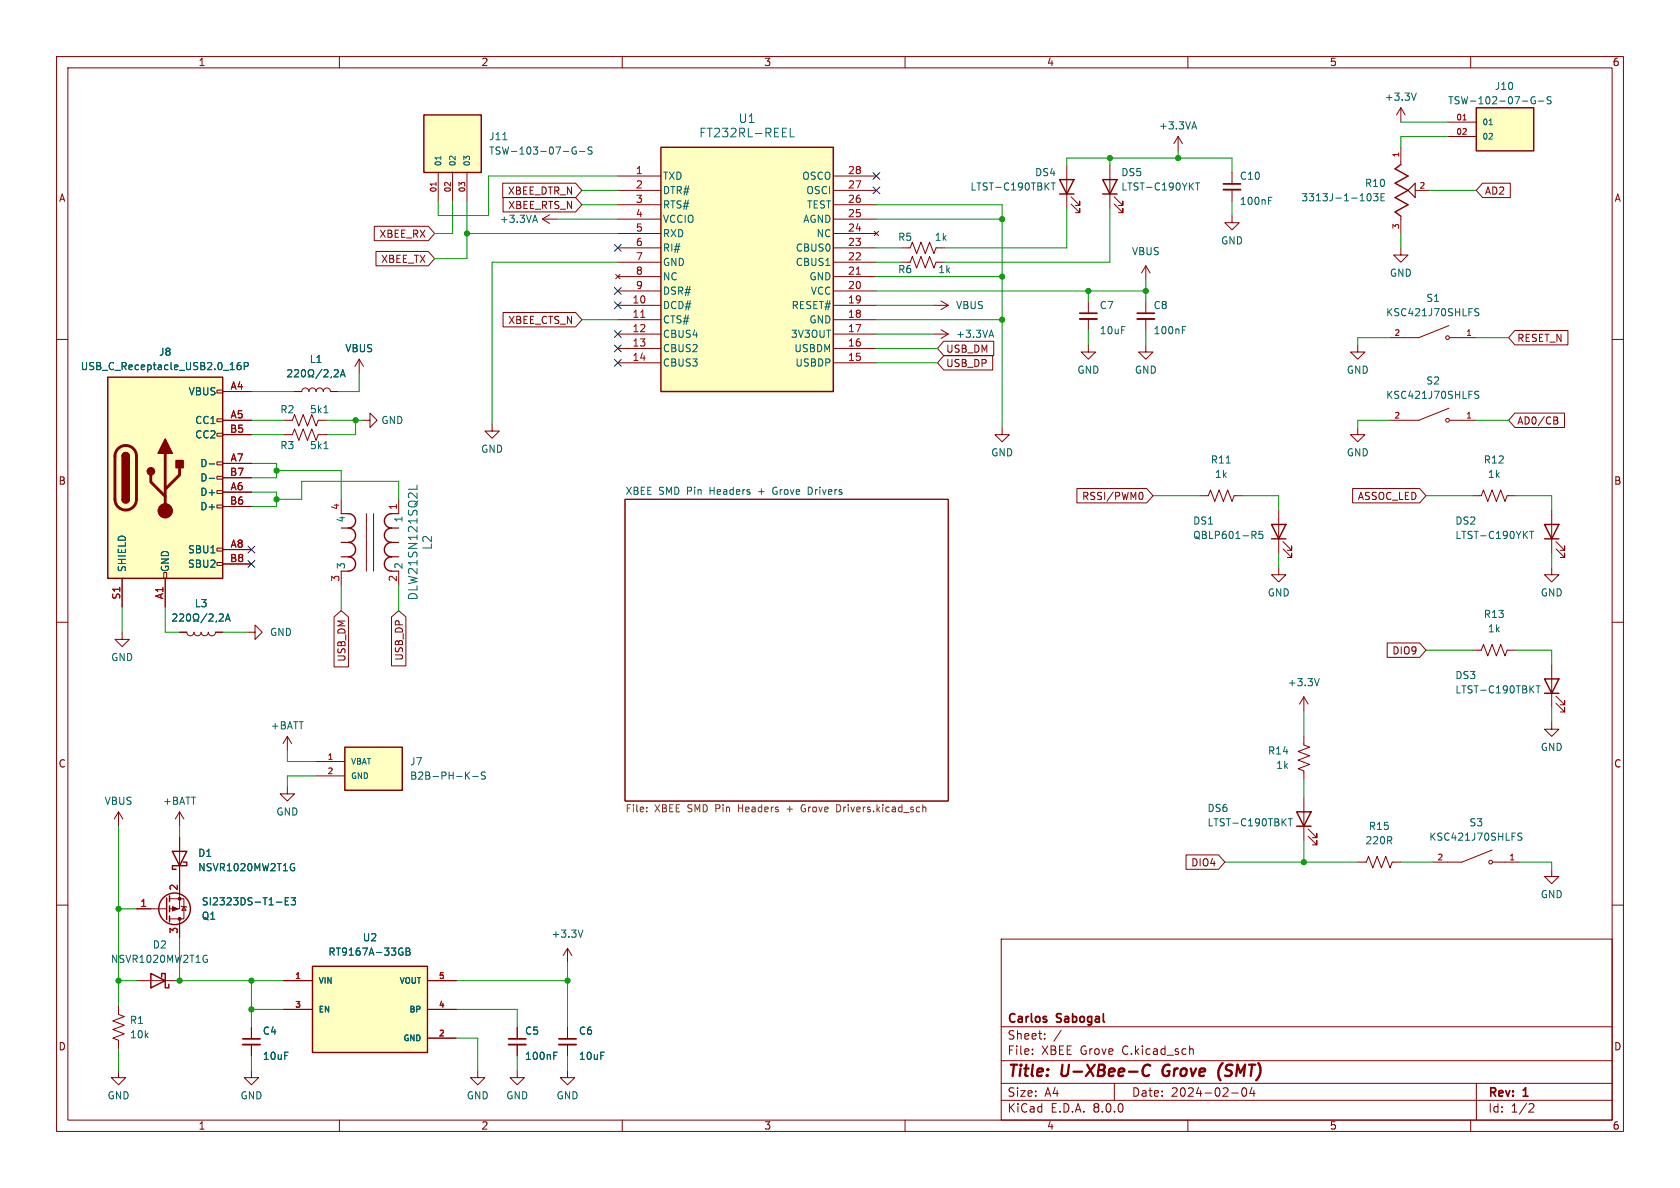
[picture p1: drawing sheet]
<svg xmlns="http://www.w3.org/2000/svg" width="297mm" height="210mm" viewBox="0 0 297 210" stroke-linecap="round" stroke-linejoin="round" font-family="sans-serif">
<g fill="none" stroke="#840000" stroke-width=".18">
<path d="M10 10h277v190h-277zM12 12h273v186h-273zM60 10v2M110 10v2M160 10v2M210 10v2M260 10v2M217.8 30.5v2M217.8 33.5v2.1M247.6 26v3.1M247.6 38.2v3.1M250.2 33.7h2.5"/>
<path d="M10 60h2M159.4 43.8h1.5l.4-1 .8 2 .7-2 .8 2 .7-2 .8 2 .4-1h1.5M159.4 46.4h1.5l.4-1.1 .8 2.1 .7-2.1 .8 2.1 .7-2.1 .8 2.1 .4-1h1.5M256.2 57.6l-5.4 2.1h-5.1M256.3 59.7h4.7M285 60h2M50.2 74.3h1.5l.4-1 .7 2 .8-2 .8 2 .7-2 .8 2 .4-1h1.5M52.1 69.2h1.2a.64 .64 0 0 1 .7-.6 .64 .64 0 0 1 .6 .6 .64 .64 0 0 1 .6-.6 .64 .64 0 0 1 .7 .6 .64 .64 0 0 1 .6-.6 .64 .64 0 0 1 .6 .6 .64 .64 0 0 1 .7-.6 .64 .64 0 0 1 .6 .6h1.3M240 75.6v1.2h1.3l-1.3 1.3-1.2-1.3h1.2M110.5 88.3h57.1v53.3h-57.1zM212.1 87.6h1.5l.4-1 .8 2 .7-2 .8 2 .7-2 .8 2 .4-1h1.5M260.3 87.6h1.6l.4-1 .7 2 .8-2 .7 2 .8-2 .8 2 .3-1h1.6"/>
<path d="M10 110h2M43.8 111.8h1.3v-1.3l1.3 1.3-1.3 1.2v-1.2M260.3 114.9h1.6l.4-1 .7 2.1 .8-2.1 .7 2.1 .8-2.1 .8 2.1 .3-1.1h1.6M274.3 117.5v7.6M285 110h2M50.8 130.2l-.8 1.2M50.8 130.2v2.5M50.8 130.2l.8 1.2M230.5 130.2v1.5l1 .4-2 .7 2 .8-2 .8 2 .7-2 .8 1 .4v1.5M230.5 123.2v2.5M230.5 123.2l-.8 1.3M230.5 123.2l.8 1.3"/>
<path d="M274.3 127.6v1.3h-1.3l1.3 1.3 1.3-1.3h-1.3M275.1 124.3l1.5 1.6v-.8v.8h-.8M275.1 123.1l1.5 1.5v-.8v.8h-.8M10 160h2M230.5 141v7.6M231.3 147.8l1.5 1.6v-.8v.8h-.8M231.3 146.6l1.5 1.5v-.8v.8h-.8M285 160h2M21 177.8v1.5l1 .4-2.1 .8 2.1 .7-2.1 .8 2.1 .8-2.1 .7 1.1 .4v1.5M177 166h108v32h-108zM21 189.2v1.3h1.2l-1.2 1.3-1.3-1.3h1.3M44.4 189.2v1.3h1.3l-1.3 1.3-1.2-1.3h1.2"/>
<path d="M60 198v2M91.4 189.2v1.3h1.3l-1.3 1.3-1.2-1.3h1.2M91.4 181.6v2M91.4 184.7v2M110 198v2M160 198v2M177 194.5h108M177 191.5h108M177 187.5h108M177 181.5h108M182.5 186.3v.1M182.5 185.5v.1"/>
<path d="M184.7 183.6v.1M184.7 182.8v.1M187.6 182.1l-1.3 2M197 191.5v3M210 198v2M210.4 185.5h.5l.1 .9M217.7 193.2h1.2M219.7 192.4a.81 .81 0 0 0 .3 1.4l.2-.1 .2-.5-.2-.8M221.3 192.2l-.3 1.1h.9M221.7 192.8v1M260 198v2M261 191.5v6.5"/>
<path d="M270.5 195.1l.5 .1 .2 .3-1 1.1h1"/>
<circle cx="255.9" cy="59.7" r=".33"/>
</g>
<path d="M203.3 188.4a.88 .88 0 0 0-1 0 .88 .88 0 0 0-.3 1 .69 .69 0 0 0 .3 .7 .69 .69 0 0 0 .8-.1M205.8 188.5a1.27 1.27 0 0 0 0 1.6M215.5 190.4l.3 .6M216.2 187.9l-.5 .6-.3 .8" fill="none" stroke="#840000" stroke-width=".4"/>
<g fill="none" stroke="#006464" stroke-width=".18">
<path d="M224.3 35.5h.4M224.3 34.9h.6M241.8 34.4l.2-.2a.68 .68 0 0 1 .4 .7 .68 .68 0 0 1-.4 .6l-.2-.1-.1-.4zM242.8 34.2h.8l-.4 .5 .3 .1v.6l-.1 .1-.6-.1M244.2 34.8h.4M244.8 34.2h-.6v1.3h.6M261.4 54.6h-.4l-.3 .2 .1 .3 .6 .2v.4l-.2 .1h-.5M50.9 65.5l.4-.2 .3 .4-.8 .9h.8M52.1 65.5l.5-.2 .2 .4-.8 .9h.8M53.5 65.4l.1-.1a.68 .68 0 0 1 .4 .7 .68 .68 0 0 1-.4 .6 .84 .84 0 0 1-.1-1.2zM54.5 66.6h.3v-.2a.54 .54 0 0 1-.3-.8 .54 .54 0 0 1 .8-.2 .58 .58 0 0 1-.1 1v.2h.3M56.9 65.3l-1.1 1.6"/>
<path d="M57.3 65.5l.5-.2 .2 .4-.8 .9h.8M57.3 73h.7M58.6 66.6l-.1 .2M59.1 65.5l.5-.2 .2 .4-.8 .9h.8M60.2 66.6l.4-1.3 .4 1.3M60.3 66.3h.6M136.8 86.2l-.2 .5 .2 .6M143.4 86.2l-.5-.1v1.3l.5-.1M216.8 81.9h.7M233.2 120l-.4 1.2M271.6 121.2h.7M271.9 121.2v1.3"/>
<path d="M227.7 144.7h.8M228.1 144.7v1.3M97.9 186.6h.4M97.9 186h.6"/>
</g>
<path d="M114.3 143.4v.1M114.3 142.7v.1M139.1 143h1M142 142.2a.68 .68 0 0 0-.4 .7 .68 .68 0 0 0 .4 .6M148.5 142.4l-.6-.2v1.3l.6-.2M163.3 142.7l.4 .1v.7" fill="none" stroke="#725600" stroke-width=".18"/>
<path d="M247.6 29.1l-1 .7 2.3 1.3-2.3 1.3 2.3 1.3-2.3 1.2 2.3 1.3-2.3 1.3 1 .7M273 120h2.6l-1.3 2.6zM273 122.6h2.6M229.2 143.5h2.6l-1.3 2.6zM229.2 146.1h2.6" fill="none" stroke="#840000" stroke-width=".25"/>
<path d="M216.3 33.5h3M89.9 184.7h3.1" fill="none" stroke="#840000" stroke-width=".33"/>
<path d="M216.3 32.5h3M89.9 183.6h3.1" fill="none" stroke="#840000" stroke-width=".3"/>
<path d="M248.9 33.7l1.3-1.3v2.5z" fill="none" stroke="#840000" stroke-width=".2"/>
<path d="M116.8 26h30.5v43.2h-30.5z" fill="#ffffc2"/>
<path d="M116.8 26h30.5v43.2h-30.5zM61.6 90.8a1.27 1.27 0 0 1 1.3 1.3 1.27 1.27 0 0 1-1.3 1.2 1.27 1.27 0 0 1 1.3 1.3 1.27 1.27 0 0 1-1.3 1.3 1.27 1.27 0 0 1 1.3 1.3 1.27 1.27 0 0 1-1.3 1.2 1.27 1.27 0 0 1 1.3 1.3 1.27 1.27 0 0 1-1.3 1.3M69.2 90.8a1.27 1.27 0 0 0-1.2 1.3 1.27 1.27 0 0 0 1.2 1.2 1.27 1.27 0 0 0-1.2 1.3 1.27 1.27 0 0 0 1.2 1.3 1.27 1.27 0 0 0-1.2 1.3 1.27 1.27 0 0 0 1.2 1.2 1.27 1.27 0 0 0-1.2 1.3 1.27 1.27 0 0 0 1.2 1.3M224.8 92.7h2.5l-1.2 2.6zM224.8 95.3h2.5" fill="none" stroke="#840000" stroke-width=".25"/>
<g fill="none" stroke="#840000" stroke-width=".18">
<path d="M109.2 31.1h7.6M109.2 33.7h7.6M109.2 38.7h7.6M109.2 36.2h7.6M147.3 31.1h7.6M147.3 33.7h7.6M147.3 38.7h7.6M147.3 36.2h7.6M108.8 48.5l.8 .8M109.2 54h7.6M109.2 56.5h7.6M109.2 59.1h7.6"/>
<path d="M109.2 51.4h7.6M109.2 48.9h7.6M109.2 46.4h7.6M109.2 43.8h7.6M109.2 41.3h7.6M109.6 48.5l-.8 .8M147.3 54h7.6M147.3 56.5h7.6M147.3 59.1h7.6M147.3 51.4h7.6M147.3 48.9h7.6M147.3 46.4h7.6"/>
<path d="M147.3 43.8h7.6M147.3 41.3h7.6M154.6 40.9l.7 .8M155.3 40.9l-.7 .8M165.1 54h2.5M165.1 59.1h2.5M166.4 53.2l1.2 .8M166.4 58.3l1.2 .8M167.6 54l-1.2 .7M167.6 59.1l-1.2 .7M247.6 43.8v1.3h1.3l-1.3 1.3-1.2-1.3h1.2M50.2 76.8h1.5l.4-1 .7 2.1 .8-2.1 .8 2.1 .7-2.1 .8 2.1 .4-1.1h1.5"/>
<path d="M109.2 61.6h7.6M109.2 64.1h7.6M147.3 61.6h7.6M147.3 64.1h7.6M60.3 88.3v2.5M64.8 90.8v10.2M66 90.8v10.2M70.5 88.3v2.5M226.1 90.2v7.6M226.8 97l1.5 1.6v-.8v.8h-.7M226.8 95.8l1.5 1.5v-.8v.8h-.7M60.3 101v2.5"/>
<path d="M70.5 101v2.5M263.8 150.3l-5.4 2.1h-5M263.9 152.4h4.7M274.3 153.7v1.2h-1.3l1.3 1.3 1.3-1.3h-1.3M100.3 167.6v2.6M100.3 167.6l-.7 1.3M100.3 167.6l.8 1.3M100.3 189.2v1.3h1.3l-1.3 1.3-1.2-1.3h1.2M100.3 181.6v2M100.3 184.7v2"/>
<circle cx="263.5" cy="152.4" r=".33"/>
</g>
<path d="M113.3 56.1h.7M151.4 48.5h.7" fill="none" stroke="#a90000" stroke-width=".18"/>
<path d="M139.7 22.7v1.5h.7M174.9 59.3h.7M175.3 58.4l.4 1.2M57.3 79.3h.7M73.7 85.8v.7h-1.5M221.6 94.6l.5 .6M221.8 93.9l.3 .3-.1 .3-.2 .1M223.2 93.9h-.6l-.1 .6 .2-.1 .4 .1 .2 .2-.1 .4-.2 .1-.5-.1M269.1 147.3h-.5l-.3 .2 .2 .3 .5 .3v.3l-.2 .1h-.5M103.1 164.4l-.5 1.3" fill="none" stroke="#006464" stroke-width=".18"/>
<path d="M98.8 184.7h3.1" fill="none" stroke="#840000" stroke-width=".33"/>
<path d="M98.8 183.6h3.1" fill="none" stroke="#840000" stroke-width=".3"/>
<path d="M60.3 90.8h1.3M60.3 93.3h1.3M60.3 95.9h1.3M60.3 98.4h1.3M69.2 90.8h1.3M69.2 93.3h1.3M69.2 95.9h1.3M69.2 98.4h1.3M69.2 101h1.3" fill="none" stroke="#840000" stroke-width=".2"/>
<path d="M55.2 170.8h20.4v15.3h-20.4z" fill="#ffffc2"/>
<path d="M55.2 170.8h20.4v15.3h-20.4z" fill="none" stroke="#840000" stroke-width=".25"/>
<path d="M50.2 173.4h5M50.2 178.4h5M75.6 173.4h5M75.6 178.4h5M44.4 181.6v2M44.4 184.7v2M75.6 183.5h5M84.5 189.2v1.3h1.2l-1.2 1.3-1.3-1.3h1.3" fill="none" stroke="#840000" stroke-width=".18"/>
<path d="M71 168.3h.2v.4l-.2 .2M71.1 167.6h.1M71.8 167.6h.4l.3 .2-.3 .4 .3 .1v.3l-.2 .3h-.5zM71.8 168.2h.4" fill="none" stroke="#006464" stroke-width=".18"/>
<path d="M42.9 184.7h3.1" fill="none" stroke="#840000" stroke-width=".33"/>
<path d="M42.9 183.6h3.1" fill="none" stroke="#840000" stroke-width=".3"/>
<path d="M61 132.1h10.1v7.6h-10.1z" fill="#ffffc2"/>
<g fill="none" stroke="#840000" stroke-width=".25">
<path d="M61 132.1h10.1v7.6h-10.1zM29.5 158.8v3.8M30 158.4v1M30.5 150.5h2.5l-1.3 2.5zM32.4 152.4h.6v.6h-2.5v.7h.6M30 160.1v1.1M30 161.9v1"/>
<circle cx="30.9" cy="160.7" r="2.79"/>
</g>
<g fill="none" stroke="#840000" stroke-width=".18">
<path d="M21.6 111.8v1.2h1.3l-1.3 1.3-1.3-1.3h1.3M31.7 111.8h1.3a.64 .64 0 0 0 .7 .6 .64 .64 0 0 0 .6-.6 .64 .64 0 0 0 .6 .6 .64 .64 0 0 0 .7-.6 .64 .64 0 0 0 .6 .6 .64 .64 0 0 0 .6-.6 .64 .64 0 0 0 .7 .6 .64 .64 0 0 0 .6-.6h1.3M55.9 134.6h5.1M55.9 137.2h5.1M21 143.5l-.8 1.3M21 143.5v2.6M21 143.5l.7 1.3M30 158.9h2.5v3.5h-2.5M31.7 148v12.7h-1.7M31.7 143.5v2.6M31.7 143.5l-.7 1.3M31.7 143.5l.8 1.3"/>
<path d="M24.1 160.7h5.4M31.7 162.4v3.3M32 160.1l.1 .2h.8l.1 .1M32.5 160.3l.4 .6h-.8z"/>
</g>
<g fill="none" stroke="#006464" stroke-width=".18">
<path d="M30.5 108.7l.5-.2 .3 .4-.8 .9h.8M31.7 108.7l.5-.2 .3 .4-.8 .9h.8M33.1 108.6l.2-.1a.68 .68 0 0 1 .4 .7 .68 .68 0 0 1-.4 .6 .84 .84 0 0 1-.2-1.2zM34.2 109.8h.3v-.2a.54 .54 0 0 1-.3-.8 .54 .54 0 0 1 .8-.2 .58 .58 0 0 1-.2 1v.2h.3M36.6 108.5l-1.1 1.6M37 108.7l.4-.2 .3 .4-.8 .9h.8M38.3 109.7l-.1 .3M38.8 108.7l.4-.2 .3 .4-.8 .9h.8M39.9 109.8l.4-1.3 .4 1.3M40 109.4h.6M82.5 137l.5 .7M83 136.5l-.7 .7"/>
<path d="M83.6 137.3h.9M85.8 136.5h-.5l-.2 .2 .1 .3 .5 .3v.3l-.1 .1h-.5M48.9 159.5h.9M50.4 159.3h.5M51 158.7h-.6v1.3h.6M51.5 158.7h.7l-.4 .5 .4 .1v.5l-.2 .2-.5-.2M51.7 152.7h.3M51.8 153.4h.3v.4l-.4 .1"/>
</g>
<g fill="#840000" stroke="#840000" stroke-width=".18">
<path d="M30.5 160.3l1 .4-1 .3z"/>
<circle cx="31.7" cy="158.9" r=".25"/>
<circle cx="31.7" cy="162.4" r=".25"/>
</g>
<path d="M19 66.7h20.4v35.5h-20.4z" fill="#ffffc2"/>
<g fill="none" stroke="#840000" stroke-width=".18">
<path d="M208.3 24.1l-.8 1.3M208.3 24.1v2.6M208.3 24.1l.7 1.3M217.8 38.1v1.3h1.3l-1.3 1.2-1.3-1.2h1.3M38.4 76.6h1v.5h-1zM38.4 74h1v.5h-1zM38.4 69h1v.5h-1zM39.4 69.2h5M39.4 74.3h5M39.4 76.8h5M240 61v1.2h1.3l-1.3 1.3-1.2-1.3h1.2M256.2 72.2l-5.4 2.1h-5.1"/>
<path d="M256.3 74.3h4.7M38.4 99.4h1v.5h-1zM38.4 96.9h1v.5h-1zM38.4 89.3h1v.5h-1zM38.4 86.7h1v.5h-1zM38.4 84.2h1v.5h-1zM38.4 81.7h1v.5h-1zM39.4 87h5M39.4 81.9h5M39.4 97.2h5M39.4 89.5h5M39.4 84.5h5"/>
<path d="M39.4 99.7h5M21.6 102.2v5.1M29 101.2h.5v1h-.5zM29.2 102.2v5.1M50.8 139.1v1.2h1.3l-1.3 1.3-1.3-1.3h1.3M24.1 173.4h7.6"/>
<circle cx="255.9" cy="74.3" r=".33"/>
</g>
<path d="M19 66.7h20.4v35.5h-20.4zM21.6 88.3a.64 .64 0 0 0 .6 .6 .64 .64 0 0 0 .7-.6M21.6 80.6a.64 .64 0 0 1 .6-.6 .64 .64 0 0 1 .7 .6M26.7 172.1l2.5 1.3-2.5 1.2zM28.6 172.7v-.6h.6v2.5h.6v-.6" fill="none" stroke="#840000" stroke-width=".25"/>
<path d="M20.9 79.3a1.91 1.91 0 0 1 2-.4 1.91 1.91 0 0 1 1.2 1.7v7.7a1.91 1.91 0 0 1-1.9 1.9 1.91 1.91 0 0 1-1.9-1.9v-7.8l.2-.6zM26.7 83.9v1.3l2.5 2.6M29.2 80.1v10.2M31.7 82.7v1.2l-2.5 2.6" fill="none" stroke="#840000" stroke-width=".51"/>
<g fill="#840000" stroke="#840000" stroke-width=".25">
<path d="M21.6 88.3h1.3a.64 .64 0 0 1-.7 .6 .64 .64 0 0 1-.6-.6z"/>
<path d="M21.6 80.6h1.3v7.7h-1.3z"/>
<path d="M21.8 80.2a.64 .64 0 0 1 .7-.1 .64 .64 0 0 1 .4 .5h-1.3z"/>
<path d="M29.2 77.6l1.3 2.5h-2.6z"/>
<path d="M31.1 81.4h1.3v1.3h-1.3z"/>
<circle cx="26.7" cy="83.3" r=".63"/>
</g>
<circle cx="29.2" cy="90.3" r="1.27" fill="#840000" stroke="#840000" stroke-width=".18"/>
<path d="M210.8 22.4h.6M211.1 21.5l.4 1.3M42.5 64.1h-.3a.86 .86 0 0 0 0 1.2l.4-.1v-.4l-.2-.2h-.4l-.1 .2M43.2 64.7h.6l.1-.2-.1-.3-.6-.1v1.2M261.4 69.2h-.4l-.3 .2 .1 .3 .6 .2v.4l-.2 .1h-.5M37 82h1M37 84.6h1M36.3 168.9h.3M36.4 169.6h.3v.4l-.4 .1" fill="none" stroke="#006464" stroke-width=".18"/>
<path d="M261 19.1h10.1v7.6h-10.1z" fill="#ffffc2"/>
<path d="M261 19.1h10.1v7.6h-10.1z" fill="none" stroke="#840000" stroke-width=".25"/>
<g fill="none" stroke="#840000" stroke-width=".18">
<path d="M247.6 19.1l-.7 1.2M247.6 19.1v2.5M247.6 19.1l.8 1.2M95.9 38.7l1.3 .8M95.9 38.7h2.5M97.2 38l-1.3 .7M255.9 21.6h5.1M255.9 24.1h5.1M63.5 63.5l-.8 1.3M63.5 63.5v2.5M63.5 63.5l.8 1.3M64.1 74.3h1.3v-1.3l1.3 1.3-1.3 1.3v-1.3"/>
<path d="M87 74.9v1.3h1.3l-1.3 1.3-1.3-1.3h1.3"/>
</g>
<path d="M250.4 16.5l-.5 1.2M271.4 17.2a.59 .59 0 0 0-.8 .5 .59 .59 0 0 0 .8 .6v-.5h-.2M272 17.9h.9M274.2 17.2l-.5-.1-.2 .2 .1 .3 .6 .3v.3l-.2 .2-.5-.1M94.3 39h.6M94.6 38l.4 1.3M263.3 22.1h.5" fill="none" stroke="#006464" stroke-width=".18"/>
<path d="M258.6 21.2h.6" fill="none" stroke="#a90000" stroke-width=".18"/>
<path d="M74.9 20.3h10.2v10.2h-10.2z" fill="#ffffc2"/>
<path d="M74.9 20.3h10.2v10.2h-10.2zM187.3 31.8h2.6l-1.3 2.5zM187.3 34.3h2.6M194.9 31.8h2.6l-1.3 2.5zM194.9 34.3h2.6M273 92.7h2.6l-1.3 2.6zM273 95.3h2.6" fill="none" stroke="#840000" stroke-width=".25"/>
<g fill="none" stroke="#840000" stroke-width=".18">
<path d="M77.5 30.5v5.1M80 30.5v5.1M82.5 30.5v5.1M88.9 32.4h12.9l1.1 1.3-1.1 1.2h-12.9zM88.9 34.9h12.9l1.1 1.3-1.1 1.3h-12.9zM188.6 29.2v7.6M189.4 36.1l1.5 1.5v-.8v.8h-.8M189.4 34.8l1.5 1.5v-.7v.7h-.8M196.2 29.2v7.6M197 36.1l1.5 1.5v-.8v.8h-.8M197 34.8l1.5 1.5v-.7v.7h-.8M262.1 32.4h4.9v2.5h-4.9l-1.1-1.2z"/>
<path d="M66.2 40h9.5l1.1 1.3-1.1 1.2h-9.5zM66.5 44.4h9.2l1.1 1.3-1.1 1.3h-9.2zM88.9 55.2h12.9l1.1 1.3-1.1 1.3h-12.9zM192.4 53.3v2.1M192.4 56.4v2M202.6 47l-.8 1.3M202.6 47v2.5M202.6 53.3v2.1M202.6 56.4v2M202.6 47l.7 1.3M267.8 58.4h9.4v2.6h-9.4l-1.1-1.3zM39.4 74.3h5"/>
<path d="M39.4 69.2h5M39.4 76.8h5M52.1 69.2h1.2M58.4 69.2h1.3M166.8 62.9h8.7v2.5h-8.7l-1.1-1.3zM166.8 60.3h8.9v2.6h-8.9l-1.1-1.3zM177.2 75.6v1.2h1.2l-1.2 1.3-1.3-1.3h1.3M192.4 61v1.2h1.3l-1.3 1.3-1.3-1.3h1.3M202.6 61v1.2h1.2l-1.2 1.3-1.3-1.3h1.3M267.8 73h8.8v2.6h-8.8l-1.1-1.3zM274.7 73.7l.6 .1 .1 .3-.3 .2M274.7 74.3h.4"/>
<path d="M275.1 74.3l.3 .2v.3l-.7 .2M39.4 87h5M39.4 81.9h5M39.4 97.2h5M39.4 89.5h5M39.4 84.5h5M39.4 99.7h5M190.4 86.4h12.3l1.1 1.2-1.1 1.3h-12.3zM201.6 87a.68 .68 0 0 1 .5 .7 .68 .68 0 0 1-.5 .6M239.1 86.4h11.9l1.1 1.2-1.1 1.3h-11.9zM274.3 90.2v7.6M275.1 97l1.5 1.6v-.8v.8h-.8"/>
<path d="M275.1 95.8l1.5 1.5v-.8v.8h-.8M21.6 102.2v5.1M29.2 102.2v5.1M31.7 111.8h1.3M38.1 111.8h1.3M59.1 109.1l1.2-1.1 1.3 1.1v8.8h-2.5zM69.2 109.1l1.3-1.1 1.3 1.1v8.6h-2.6zM226.1 100.3v1.3h-1.3l1.3 1.3 1.2-1.3h-1.2M245.2 113.7h5.8l1.1 1.2-1.1 1.3h-5.8zM274.3 100.3v1.3h-1.3l1.3 1.3 1.3-1.3h-1.3M31.7 148v2.5M31.7 153v5.1"/>
<path d="M209.7 151.1h5.7l1.1 1.3-1.1 1.3h-5.7zM240 152.4h1.6l.3-1 .8 2 .8-2 .7 2 .8-2 .7 2 .4-1h1.5M24.1 160.7h2.6M31.7 163.2v2.5M50.2 173.4h5M50.2 178.4h5M75.6 173.4h5M75.6 178.4h5M44.4 181.6v2M44.4 184.7v2M75.6 183.5h5M91.4 181.6v2"/>
<path d="M91.4 184.7v2M100.3 181.6v2M100.3 184.7v2"/>
</g>
<g fill="none" stroke="#006464" stroke-width=".18">
<path d="M77.9 27.6v.6M88.9 24.7h.7M101.8 26a.59 .59 0 0 0-.7 .6 .59 .59 0 0 0 .7 .6l.1-.5h-.2M102.4 26.8h1M104.7 26h-.5l-.3 .2 .2 .3 .5 .3v.3l-.2 .1h-.5M185.8 32.3h.8M186.2 32.3v1.3M211.4 32.3h.7M211.7 32.3v1.3M209 58.3h.4M209 57.7h.6M42.5 64.1h-.3a.86 .86 0 0 0 0 1.2l.4-.1v-.4l-.2-.2h-.4l-.1 .2"/>
<path d="M43.2 64.7h.6l.1-.2-.1-.3-.6-.1v1.2M50.9 65.5l.4-.2 .3 .4-.8 .9h.8M52.1 65.5l.5-.2 .2 .4-.8 .9h.8M53.5 65.4l.1-.1a.68 .68 0 0 1 .4 .7 .68 .68 0 0 1-.4 .6 .84 .84 0 0 1-.1-1.2zM54.5 66.6h.3v-.2a.54 .54 0 0 1-.3-.8 .54 .54 0 0 1 .8-.2 .58 .58 0 0 1-.1 1v.2h.3M56.9 65.3l-1.1 1.6M57.3 65.5l.5-.2 .2 .4-.8 .9h.8M58.6 66.6l-.1 .2M59.1 65.5l.5-.2 .2 .4-.8 .9h.8M60.2 66.6l.4-1.3 .4 1.3M60.3 66.3h.6M37 82h1"/>
<path d="M37 84.6h1M270.4 93.9h.7M270.8 93.9v1.3M30.5 108.7l.5-.2 .3 .4-.8 .9h.8M31.7 108.7l.5-.2 .3 .4-.8 .9h.8M33.1 108.6l.2-.1a.68 .68 0 0 1 .4 .7 .68 .68 0 0 1-.4 .6 .84 .84 0 0 1-.2-1.2zM34.2 109.8h.3v-.2a.54 .54 0 0 1-.3-.8 .54 .54 0 0 1 .8-.2 .58 .58 0 0 1-.2 1v.2h.3M36.6 108.5l-1.1 1.6M37 108.7l.4-.2 .3 .4-.8 .9h.8M38.3 109.7l-.1 .3M38.8 108.7l.4-.2 .3 .4-.8 .9h.8M39.9 109.8l.4-1.3 .4 1.3"/>
<path d="M40 109.4h.6M48.9 159.5h.9M50.4 159.3h.5M51 158.7h-.6v1.3h.6M51.5 158.7h.7l-.4 .5 .4 .1v.5l-.2 .2-.5-.2M51.7 152.7h.3M51.8 153.4h.3v.4l-.4 .1M71 168.3h.2v.4l-.2 .2M71.1 167.6h.1M71.8 167.6h.4l.3 .2-.3 .4 .3 .1v.3l-.2 .3h-.5zM71.8 168.2h.4M97.9 186.6h.4"/>
<path d="M97.9 186h.6"/>
</g>
<path d="M77.1 32.2v.6" fill="none" stroke="#a90000" stroke-width=".18"/>
<path d="M190.9 56.4h3M201 56.4h3.1" fill="none" stroke="#840000" stroke-width=".33"/>
<path d="M190.9 55.4h3M201 55.4h3.1" fill="none" stroke="#840000" stroke-width=".3"/>
<g fill="none" stroke="#009600" stroke-width=".18">
<path d="M80 35.6v5.7h-3.2M82.5 35.6v10.1h-5.7M98.4 38.7h10.8M102.9 33.7h6.3M102.9 36.2h6.3M109.2 31.1h-22.8v7h-8.9v-2.5M154.9 36.2h22.3v39.4M154.9 38.7h22.3M188.6 29.2v-1.3h29.2v2.6M188.6 36.8v7h-21.6M196.2 36.8v9.6h-29.2M196.2 27.9v1.3"/>
<path d="M208.3 26.7v1.2M217.8 35.6v2.5M247.6 21.6h8.3M252.7 33.7h8.3M255.9 24.1h-8.3v1.9M82.5 41.3h26.7M102.9 56.5h6.3M109.2 46.4h-22.2v28.5M154.9 56.5h22.3M154.9 48.9h22.3M154.9 46.4h4.5M154.9 51.4h47.7"/>
<path d="M154.9 54h10.2M154.9 59.1h10.2M154.9 43.8h4.5M192.4 51.4v1.9M192.4 58.4v2.6M202.6 49.5v3.8M202.6 58.4v2.6M245.7 59.7h-5.7v1.3M247.6 41.3v2.5M261 59.7h5.7M44.4 74.3h5.8M44.4 69.2h7.7"/>
<path d="M44.4 76.8h5.8M57.8 74.3h6.3M62.9 74.3v2.5h-5.1M63.5 66v3.2h-3.8M154.9 64.1h10.8M154.9 61.6h10.8M245.7 74.3h-5.7v1.3M261 74.3h5.7M44.4 81.9h4.5v2.6h-4.5M44.4 87h4.5v2.5h-4.5M48.9 88.3h4.4v-3.2h17.2v3.2M48.9 83.2h11.4v5.1"/>
<path d="M203.8 87.6h8.3M219.7 87.6h6.4v2.6M226.1 97.8v2.5M252.1 87.6h8.2M268 87.6h6.3v2.6M274.3 97.8v2.5M21.6 107.3v4.5M29.2 107.3v4.5h2.5M39.4 111.8h4.4M60.3 103.5v4.5M70.5 103.5v4.5M252.1 114.9h8.2"/>
<path d="M268 114.9h6.3v2.6M50.8 132.7v1.9h5.1M55.9 137.2h-5.1v1.9M230.5 125.7v4.5M230.5 137.8v3.2M274.3 125.1v2.5M21 146.1v31.7M31.7 146.1v1.9M216.5 152.4h23.5M230.5 148.6v3.8M247.6 152.4h5.8M268.6 152.4h5.7v1.3"/>
<path d="M21 173.4h3.1M21 160.7h3.1M31.7 165.7v7.7h18.5M44.4 178.4h5.8M44.4 173.4v8.2M80.6 178.4h10.8v3.2M80.6 173.4h19.7M100.3 170.2v11.4M21 185.4v3.8M44.4 186.7v2.5M80.6 183.5h3.9v5.7M91.4 186.7v2.5"/>
<path d="M100.3 186.7v2.5"/>
</g>
<g fill="none" stroke="#000084" stroke-width=".18">
<path d="M154.3 30.5l1.2 1.2M154.3 33l1.2 1.3M155.5 30.5l-1.2 1.2M155.5 33l-1.2 1.3M108.6 50.8l1.2 1.2M108.6 43.2l1.2 1.2M108.6 53.4l1.2 1.2M108.6 58.4l1.2 1.3M109.8 50.8l-1.2 1.2M109.8 43.2l-1.2 1.2M109.8 53.4l-1.2 1.2M109.8 58.4l-1.2 1.3"/>
<path d="M108.6 61l1.2 1.2M108.6 63.5l1.2 1.2M109.8 61l-1.2 1.2M109.8 63.5l-1.2 1.2M43.8 96.5l1.3 1.3M43.8 99.1l1.3 1.2M45.1 96.5l-1.3 1.3M45.1 99.1l-1.3 1.2"/>
</g>
<g fill="#009600" stroke="#009600" stroke-width=".18">
<circle cx="177.2" cy="48.9" r=".46"/>
<circle cx="48.9" cy="88.3" r=".46"/>
<circle cx="48.9" cy="83.2" r=".46"/>
<circle cx="44.4" cy="173.4" r=".46"/>
<circle cx="44.4" cy="178.4" r=".46"/>
<circle cx="21" cy="160.7" r=".46"/>
<circle cx="100.3" cy="173.4" r=".46"/>
<circle cx="21" cy="173.4" r=".46"/>
<circle cx="31.7" cy="173.4" r=".46"/>
<circle cx="62.9" cy="74.3" r=".46"/>
<circle cx="82.5" cy="41.3" r=".46"/>
<circle cx="192.4" cy="51.4" r=".46"/>
<circle cx="202.6" cy="51.4" r=".46"/>
<circle cx="196.2" cy="27.9" r=".46"/>
<circle cx="208.3" cy="27.9" r=".46"/>
<circle cx="177.2" cy="38.7" r=".46"/>
<circle cx="177.2" cy="56.5" r=".46"/>
<circle cx="230.5" cy="152.4" r=".46"/>
</g>
<g font-size="2.8" fill="#840000">
<text x="178" y="190.9">Title:</text>
<text x="187.7" y="190.9">U-XBee-C</text>
<text x="206.4" y="190.9">Grove</text>
<text x="217" y="190.9">(SMT)</text>
</g>
<g font-size="2.1" fill="#006464">
<text x="130.5" y="21.9">U1</text>
<text x="123.5" y="24.5">FT232RL-REEL</text>
<text x="76.6" y="97.3" transform="rotate(-90 76.6 97.3)">L2</text>
<text x="74" y="106.2" transform="rotate(-90 74 106.2)">DLW21SN121SQ2L</text>
</g>
<g font-size="2.1" fill="#840000">
<text x="178" y="184">Sheet:</text>
<text x="178" y="181.2">Carlos</text>
<text x="186.9" y="181.2">Sabogal</text>
<text x="178" y="186.7">File:</text>
<text x="184.1" y="186.7">XBEE Grove</text>
<text x="198.5" y="186.7">C.kicad_sch</text>
<text x="178" y="196.9">KiCad</text>
<text x="178" y="194.1">Size:</text>
<text x="184.7" y="194.1">A4</text>
<text x="185.7" y="196.9">E.D.A.</text>
<text x="193.3" y="196.9">8.0.0</text>
<text x="200" y="194.1">Date:</text>
<text x="207" y="194.1">2024-02-04</text>
<text x="263" y="194.3">Rev:</text>
<text x="263" y="196.9">Id:</text>
<text x="267.1" y="196.9">1/2</text>
<text x="269.4" y="194.3">1</text>
</g>
<g font-size="1.8" fill="#840000">
<text x="35" y="11.9">1</text>
<text x="85" y="11.9">2</text>
<text x="135" y="11.9">3</text>
<text x="185" y="11.9">4</text>
<text x="235" y="11.9">5</text>
<text x="285" y="11.9">6</text>
<text x="10.3" y="35.9">A</text>
<text x="89.7" y="34.6">XBEE_DTR_N</text>
<text x="262.4" y="34.6">AD2</text>
<text x="285.3" y="35.9">A</text>
<text x="89.7" y="37.1">XBEE_RTS_N</text>
<text x="67" y="42.2">XBEE_RX</text>
<text x="67.3" y="46.7">XBEE_TX</text>
<text x="89.7" y="57.5">XBEE_CTS_N</text>
<text x="167.2" y="65.1">USB_DP</text>
<text x="167.2" y="62.5">USB_DM</text>
<text x="268.1" y="60.6">RESET_N</text>
<text x="268.1" y="75.2">AD0/CB</text>
<text x="10.3" y="85.9">B</text>
<text x="191.2" y="88.6">RSSI/PWM0</text>
<text x="239.9" y="88.6">ASSOC_LED</text>
<text x="285.3" y="85.9">B</text>
<text x="61.3" y="117.1" transform="rotate(-90 61.3 117.1)">USB_DM</text>
<text x="71.4" y="116.9" transform="rotate(-90 71.4 116.9)">USB_DP</text>
<text x="246" y="115.9">DIO9</text>
<text x="10.3" y="135.9">C</text>
<text x="285.3" y="135.9">C</text>
<text x="210.5" y="153.4">DIO4</text>
<text x="10.3" y="185.9">D</text>
<text x="285.3" y="185.9">D</text>
<text x="35" y="199.9">1</text>
<text x="85" y="199.9">2</text>
<text x="135" y="199.9">3</text>
<text x="185" y="199.9">4</text>
<text x="235" y="199.9">5</text>
<text x="285" y="199.9">6</text>
</g>
<g font-size="1.8" fill="#006464">
<text x="264.2" y="16.1">J10</text>
<text x="204.8" y="23.1">+3.3VA</text>
<text x="244.7" y="18">+3.3V</text>
<text x="255.9" y="18.6">TSW-102-07-G-S</text>
<text x="86.4" y="27.5">TSW-103-07-G-S</text>
<text x="86.4" y="25">J11</text>
<text x="117.1" y="32">TXD</text>
<text x="117.1" y="34.5">DTR#</text>
<text x="141.7" y="32">OSCO</text>
<text x="142.4" y="34.5">OSCI</text>
<text x="171.5" y="33.9">LTST-C190TBKT</text>
<text x="182.9" y="31.3">DS4</text>
<text x="198.1" y="33.9">LTST-C190YKT</text>
<text x="198.1" y="31.3">DS5</text>
<text x="219.1" y="32">C10</text>
<text x="230" y="35.8">3313J-1-103E</text>
<text x="241.2" y="33.2">R10</text>
<text x="88.3" y="39.6">+3.3VA</text>
<text x="117.1" y="37.1">RTS#</text>
<text x="117.1" y="39.6">VCCIO</text>
<text x="141.9" y="39.6">AGND</text>
<text x="142.6" y="37.1">TEST</text>
<text x="219.1" y="36.4">100nF</text>
<text x="117.1" y="42.1">RXD</text>
<text x="117.1" y="44.7">RI#</text>
<text x="117.1" y="47.2">GND</text>
<text x="140.6" y="47.2">CBUS1</text>
<text x="140.6" y="44.7">CBUS0</text>
<text x="144.3" y="42.1">NC</text>
<text x="158.7" y="42.8">R5</text>
<text x="165.1" y="42.8">1k</text>
<text x="200" y="45.3">VBUS</text>
<text x="215.8" y="43.4">GND</text>
<text x="117.1" y="49.8">NC</text>
<text x="117.1" y="52.3">DSR#</text>
<text x="143" y="49.8">GND</text>
<text x="143.2" y="52.3">VCC</text>
<text x="158.7" y="48.5">R6</text>
<text x="165.8" y="48.5">1k</text>
<text x="245.6" y="49.1">GND</text>
<text x="252.1" y="53.6">S1</text>
<text x="117.1" y="54.8">DCD#</text>
<text x="117.1" y="57.4">CTS#</text>
<text x="117.1" y="59.9">CBUS4</text>
<text x="139.7" y="59.9">3V3OUT</text>
<text x="139.8" y="54.8">RESET#</text>
<text x="143" y="57.4">GND</text>
<text x="168.9" y="54.8">VBUS</text>
<text x="168.9" y="59.9">+3.3VA</text>
<text x="194.3" y="54.8">C7</text>
<text x="194.3" y="59.3">10uF</text>
<text x="203.8" y="54.8">C8</text>
<text x="203.8" y="59.3">100nF</text>
<text x="244.9" y="56.1">KSC421J70SHLFS</text>
<text x="14.2" y="65.6">USB_C_Receptacle_USB2.0_16P</text>
<text x="28" y="63.1">J8</text>
<text x="54.7" y="64.4">L1</text>
<text x="60.9" y="62.5">VBUS</text>
<text x="117.1" y="62.5">CBUS2</text>
<text x="117.1" y="65">CBUS3</text>
<text x="140.3" y="62.5">USBDM</text>
<text x="140.5" y="65">USBDP</text>
<text x="33.3" y="70.1">VBUS</text>
<text x="190.4" y="66.3">GND</text>
<text x="200.5" y="66.3">GND</text>
<text x="238" y="66.3">GND</text>
<text x="244.9" y="70.7">KSC421J70SHLFS</text>
<text x="252.1" y="68.2">S2</text>
<text x="34.4" y="75.2">CC1</text>
<text x="34.4" y="77.7">CC2</text>
<text x="49.5" y="73.3">R2</text>
<text x="54.7" y="73.3">5k1</text>
<text x="67.3" y="75.2">GND</text>
<text x="35.3" y="82.8">D-</text>
<text x="49.5" y="79.6">R3</text>
<text x="54.7" y="79.6">5k1</text>
<text x="85" y="80.2">GND</text>
<text x="175.1" y="80.9">GND</text>
<text x="214" y="82.1">R11</text>
<text x="238" y="80.9">GND</text>
<text x="262.2" y="82.1">R12</text>
<text x="35.3" y="87.9">D+</text>
<text x="35.3" y="85.3">D-</text>
<text x="110.5" y="87.6">XBEE SMD Pin</text>
<text x="125.7" y="87.6">Headers</text>
<text x="134.5" y="87.6">+</text>
<text x="137.3" y="87.6">Grove</text>
<text x="143.7" y="87.6">Drivers</text>
<text x="214.7" y="84.7">1k</text>
<text x="262.9" y="84.7">1k</text>
<text x="35.3" y="90.4">D+</text>
<text x="61.2" y="92.5" transform="rotate(-90 61.2 92.5)">4</text>
<text x="71.3" y="92.5" transform="rotate(-90 71.3 92.5)">1</text>
<text x="210.8" y="92.9">DS1</text>
<text x="210.8" y="95.5">QBLP601-R5</text>
<text x="257.2" y="92.9">DS2</text>
<text x="257.2" y="95.5">LTST-C190YKT</text>
<text x="22.5" y="101.2" transform="rotate(-90 22.5 101.2)">SHIELD</text>
<text x="30.1" y="101.2" transform="rotate(-90 30.1 101.2)">GND</text>
<text x="33.1" y="98">SBU1</text>
<text x="33.1" y="100.6">SBU2</text>
<text x="61.2" y="100.7" transform="rotate(-90 61.2 100.7)">3</text>
<text x="71.3" y="100.7" transform="rotate(-90 71.3 100.7)">2</text>
<text x="34.3" y="107.5">L3</text>
<text x="224" y="105.6">GND</text>
<text x="272.3" y="105.6">GND</text>
<text x="47.6" y="112.6">GND</text>
<text x="262.2" y="109.4">R13</text>
<text x="262.9" y="112">1k</text>
<text x="19.6" y="117.1">GND</text>
<text x="227.6" y="121.5">+3.3V</text>
<text x="257.2" y="120.2">DS3</text>
<text x="257.2" y="122.8">LTST-C190TBKT</text>
<text x="47.8" y="129.1">+BATT</text>
<text x="72.4" y="135.5">J7</text>
<text x="224.1" y="133.6">R14</text>
<text x="225.5" y="136.1">1k</text>
<text x="272.3" y="132.9">GND</text>
<text x="18.4" y="142.5">VBUS</text>
<text x="28.7" y="142.5">+BATT</text>
<text x="72.4" y="138">B2B-PH-K-S</text>
<text x="213.4" y="143.7">DS6</text>
<text x="48.8" y="144.4">GND</text>
<text x="213.4" y="146.3">LTST-C190TBKT</text>
<text x="241.3" y="149.5">220R</text>
<text x="241.9" y="146.9">R15</text>
<text x="252.6" y="148.8">KSC421J70SHLFS</text>
<text x="259.7" y="146.3">S3</text>
<text x="34.9" y="151.7">D1</text>
<text x="34.9" y="154.2">NSVR1020MW2T1G</text>
<text x="35.6" y="160.2">SI2323DS-T1-E3</text>
<text x="272.3" y="159">GND</text>
<text x="26.9" y="167.9">D2</text>
<text x="35.6" y="162.8">Q1</text>
<text x="64" y="166.6">U2</text>
<text x="97.4" y="166">+3.3V</text>
<text x="19.5" y="170.4">NSVR1020MW2T1G</text>
<text x="58" y="169.1">RT9167A-33GB</text>
<text x="22.9" y="181.2">R1</text>
<text x="22.9" y="183.7">10k</text>
<text x="46.4" y="183.1">C4</text>
<text x="92.7" y="183.1">C5</text>
<text x="102.2" y="183.1">C6</text>
<text x="46.4" y="187.6">10uF</text>
<text x="92.7" y="187.6">100nF</text>
<text x="102.2" y="187.6">10uF</text>
<text x="18.9" y="194.5">GND</text>
<text x="42.4" y="194.5">GND</text>
<text x="82.4" y="194.5">GND</text>
<text x="89.4" y="194.5">GND</text>
<text x="98.3" y="194.5">GND</text>
</g>
<g font-size="1.8" fill="#a90000">
<text x="112.3" y="30.9">1</text>
<text x="112.3" y="33.4">2</text>
<text x="112.3" y="35.9">3</text>
<text x="149.8" y="35.9">26</text>
<text x="149.8" y="33.4">27</text>
<text x="149.8" y="30.9">28</text>
<text x="112.3" y="38.5">4</text>
<text x="112.3" y="41">5</text>
<text x="149.8" y="41">24</text>
<text x="149.8" y="38.5">25</text>
<text x="112.3" y="43.6">6</text>
<text x="112.3" y="46.1">7</text>
<text x="149.8" y="46.1">22</text>
<text x="149.8" y="43.6">23</text>
<text x="111.7" y="53.7">10</text>
<text x="112.3" y="48.6">8</text>
<text x="112.3" y="51.2">9</text>
<text x="149.8" y="53.7">19</text>
<text x="149.8" y="51.2">20</text>
<text x="149.8" y="48.6">21</text>
<text x="111.7" y="56.3">11</text>
<text x="111.7" y="58.8">12</text>
<text x="149.8" y="58.8">17</text>
<text x="149.8" y="56.3">18</text>
<text x="111.7" y="61.3">13</text>
<text x="111.7" y="63.9">14</text>
<text x="149.8" y="63.9">15</text>
<text x="149.8" y="61.3">16</text>
<text x="40.7" y="69">A4</text>
<text x="40.6" y="76.6">B5</text>
<text x="40.7" y="74">A5</text>
<text x="40.7" y="81.7">A7</text>
<text x="40.6" y="89.3">B6</text>
<text x="40.6" y="84.2">B7</text>
<text x="40.7" y="86.7">A6</text>
<text x="60.1" y="90.2" transform="rotate(-90 60.1 90.2)">4</text>
<text x="70.2" y="90.2" transform="rotate(-90 70.2 90.2)">1</text>
<text x="40.6" y="99.4">B8</text>
<text x="40.7" y="96.9">A8</text>
<text x="21.3" y="106.1" transform="rotate(-90 21.3 106.1)">S1</text>
<text x="29" y="106" transform="rotate(-90 29 106)">A1</text>
<text x="60.1" y="102.9" transform="rotate(-90 60.1 102.9)">3</text>
<text x="70.2" y="102.9" transform="rotate(-90 70.2 102.9)">2</text>
<text x="24.7" y="160.4">1</text>
<text x="31.5" y="157.6" transform="rotate(-90 31.5 157.6)">2</text>
<text x="31.5" y="165.2" transform="rotate(-90 31.5 165.2)">3</text>
</g>
<g font-size="1.8" fill="#725600">
<text x="110.5" y="143.9">File:</text>
<text x="115.7" y="143.9">XBEE SMD Pin</text>
<text x="131" y="143.9">Headers</text>
<text x="139.7" y="143.9">+</text>
<text x="142.5" y="143.9">Grove</text>
<text x="148.9" y="143.9">Drivers.kicad_sch</text>
</g>
<g font-size="1.4" fill="#a90000">
<text x="257.4" y="21.3">01</text>
<text x="257.4" y="23.9">02</text>
<text x="247.4" y="27.9" transform="rotate(-90 247.4 27.9)">1</text>
<text x="77.2" y="34.1" transform="rotate(-90 77.2 34.1)">01</text>
<text x="79.8" y="34.1" transform="rotate(-90 79.8 34.1)">02</text>
<text x="82.3" y="34.1" transform="rotate(-90 82.3 34.1)">03</text>
<text x="250.8" y="33.4">2</text>
<text x="247.4" y="40.6" transform="rotate(-90 247.4 40.6)">3</text>
<text x="246.4" y="59.4">2</text>
<text x="259.1" y="59.4">1</text>
<text x="246.4" y="74">2</text>
<text x="259.1" y="74">1</text>
<text x="57.8" y="134.4">1</text>
<text x="57.8" y="136.9">2</text>
<text x="254" y="152.1">2</text>
<text x="266.7" y="152.1">1</text>
<text x="52.1" y="173.1">1</text>
<text x="77.5" y="173.1">5</text>
<text x="52.1" y="178.2">3</text>
<text x="77.5" y="178.2">4</text>
<text x="77.5" y="183.3">2</text>
</g>
<g font-size="1.4" fill="#006464">
<text x="262" y="22.3">01</text>
<text x="78.2" y="29.5" transform="rotate(-90 78.2 29.5)">01</text>
<text x="80.7" y="29.5" transform="rotate(-90 80.7 29.5)">02</text>
<text x="83.3" y="29.5" transform="rotate(-90 83.3 29.5)">03</text>
<text x="262" y="24.9">02</text>
<text x="62" y="135.4">VBAT</text>
<text x="62" y="137.9">GND</text>
<text x="56.3" y="174.1">VIN</text>
<text x="56.3" y="179.2">EN</text>
<text x="70.5" y="174.1">VOUT</text>
<text x="72.3" y="179.2">BP</text>
<text x="71.2" y="184.3">GND</text>
</g>
</svg>
